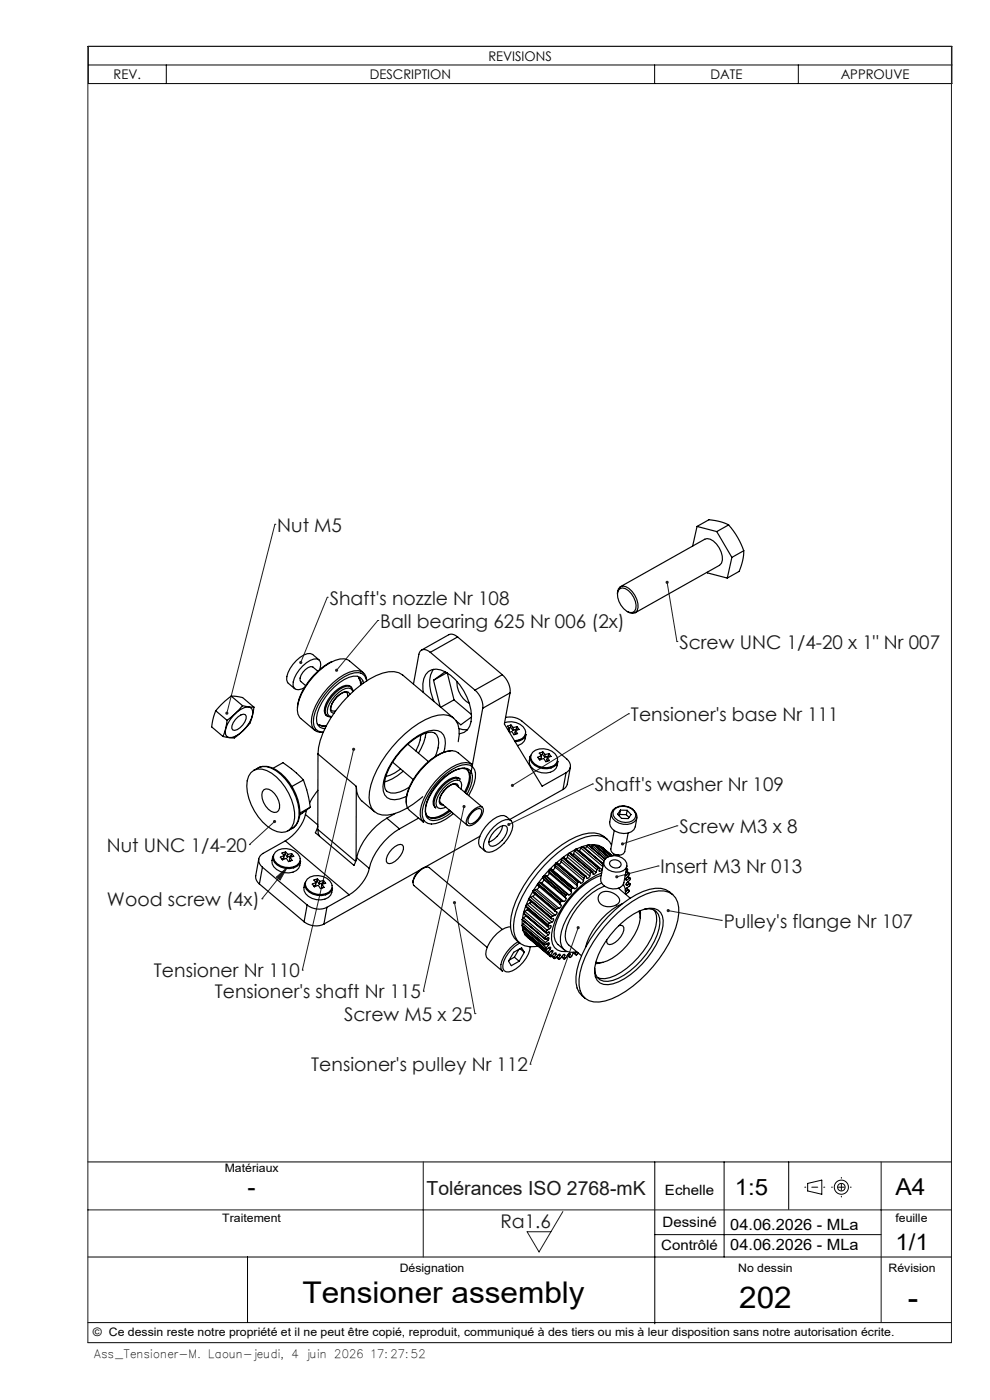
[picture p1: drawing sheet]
<svg xmlns="http://www.w3.org/2000/svg" width="210mm" height="297mm" viewBox="0 0 210 297" stroke-linecap="round" stroke-linejoin="round" font-family="sans-serif">
<g fill="none" stroke="#191924" stroke-width=".21">
<path d="M58.3 111.2h.1M58.3 111.2l-10.2 40.1M69.4 126.7h.1M69.4 126.7l-5.6 13.8M80.1 131.6h.1M80.1 131.6l-8.7 10.6M141.5 123.5l2.1 12.6M143.6 136.1h.1M75 159l-10.9 46.8M133.3 151.4h.1M133.3 151.4l-24.6 15.2M52.9 179.2h.1"/>
<path d="M58.2 174.3l-5.3 4.9M98.4 171.1l-8.6 39.2M125.7 166.3h.1M125.7 166.3l-17.8 8.6M143.6 175.2h.1M143.6 175.2l-11.5 3.8M55.6 190.7h.1M58.6 186.1l2.3-2.1-1.5 2.7zM60.9 184l-5.3 6.7M96.4 191.5l4.3 23.5M122.6 196.8l-10.1 29M139.6 183.7h.1"/>
<path d="M139.6 183.7l-8.8 2.3M141.7 193.2l11.3 2M153 195.2h.1M64.1 205.8h.1M89.8 210.3h.1M100.7 215h.1M112.5 225.8h.1M18.6 256.7h183.2M89.8 246.5v20.2M119.4 257l-5.1 8.6-2.5-4.3h5.1M186.9 246.5v34.1M18.6 284.8v-275h183.2v275"/>
</g>
<g fill="none" stroke="#000" stroke-width=".21">
<path d="M18.7 9.8h183.2v7.9h-183.2zM18.7 13.8h183.2M35.3 13.8v3.9M138.9 13.8v3.9M169.3 13.8v3.9M18.6 246.5h183.2M138.9 246.5v34.3M153.6 246.5v20.2M167.3 246.5v10.1M171.3 251.1l3-.7v3l-3-.7zM18.6 266.7h183.2M52.5 266.6v14"/>
<path d="M138.9 261.9h48M18.6 284.8h183.2M18.6 280.6h183.2"/>
<circle cx="178.5" cy="251.9" r=".8"/>
<circle cx="178.5" cy="251.9" r="1.5"/>
</g>
<path d="M170.7 251.9h4.2M176.4 251.9h4.1M178.5 253.9v-4.1" fill="none" stroke="#000" stroke-width=".21" stroke-dasharray="30.5 1.3 1.3 1.3" stroke-dashoffset="30.3"/>
<path d="M141.5 193l-.1 .1 .3 .1-.3-.1a.33 .33 0 0 0 .4 .4 .33 .33 0 0 0 .2-.5 .33 .33 0 0 0-.5 0zM122.4 196.5a.33 .33 0 0 0 0 .6 .33 .33 0 0 0 .5-.1 .33 .33 0 0 0-.1-.5l-.2 .3 .2-.3zM107.7 174.7l-.1 .4 .3-.2-.3 .2a.33 .33 0 0 0 .5 .1 .33 .33 0 0 0 .1-.5 .33 .33 0 0 0-.5 0zM63.6 140.3l-.1 .3 .2 .2 .1-.3-.1 .3a.33 .33 0 0 0 .4-.3 .33 .33 0 0 0-.5-.2zM108.4 166.4v.4l.3-.2-.3 .2a.33 .33 0 0 0 .5 .1 .33 .33 0 0 0 0-.5 .33 .33 0 0 0-.5 0zM74.8 158.7a.33 .33 0 0 0 0 .5 .33 .33 0 0 0 .5-.1 .33 .33 0 0 0-.2-.5l-.1 .4 .1-.4zM71.2 141.9l-.1 .2 .1 .3 .2-.2-.2 .2a.33 .33 0 0 0 .4 0 .33 .33 0 0 0 0-.4 .33 .33 0 0 0-.4-.1zM141.3 123.3a.33 .33 0 0 0 0 .5 .33 .33 0 0 0 .5-.2 .33 .33 0 0 0-.3-.4v.3v-.3zM58 174a.33 .33 0 0 0 0 .5 .33 .33 0 0 0 .5 0 .33 .33 0 0 0 0-.4l-.3 .2 .3-.2zM47.9 151.1l-.1 .2 .2 .3 .1-.3-.1 .3a.33 .33 0 0 0 .4-.4 .33 .33 0 0 0-.5-.1zM96.2 191.2a.33 .33 0 0 0 0 .6 .33 .33 0 0 0 .5-.3 .33 .33 0 0 0-.4-.3l.1 .3-.1-.3zM98.2 170.9a.33 .33 0 0 0 0 .5 .33 .33 0 0 0 .5-.2 .33 .33 0 0 0-.2-.4l-.1 .3 .1-.3zM131.8 178.8l-.1 .3 .3-.1-.3 .1a.33 .33 0 0 0 .5 .2 .33 .33 0 0 0 .1-.5 .33 .33 0 0 0-.5 0zM130.6 185.8l-.1 .3 .3-.1-.3 .1a.33 .33 0 0 0 .5 .2 .33 .33 0 0 0 .1-.5 .33 .33 0 0 0-.5 0zM58.6 186.1l2.3-2.1-1.5 2.7z" fill="#191924"/>
<g fill="none" stroke="#000" stroke-width=".25">
<path d="M147.9 111.7l-1 4.1M147.9 111.7l4.1 1.1M152 112.8l3.2 5.5M154.6 111.4a16.6 16.6 0 0 1 3.2 5.4M154.6 111.4a11 11 0 0 0-4.2-1.1l-2.5 1.4M154.6 111.4l-2.6 1.4M155.2 118.3l-.9 4.3M157.8 116.8a11.1 11.1 0 0 1-1 4.4l-2.5 1.4M157.8 116.8l-2.6 1.5M67.7 140l-1.4-1.2a1.58 1.58 0 0 0-1.8 .2 7 7 0 0 0-3.7 5.2l.4 .8 1.3 1.1M91.3 138.4a1.39 1.39 0 0 0-2.3 0l-1.3 6.7M91.3 138.4l9.5 8"/>
<path d="M97.1 135.1a1.8 1.8 0 0 0-1.9-.5l-5.8 3.3M97.1 135.1l-5.8 3.3M97.1 135.1l9.4 8M131 126a1.39 1.39 0 0 1 .7-1.6 1.39 1.39 0 0 1 1.7 .5 4.5 4.5 0 0 1 1.8 4.6 1.35 1.35 0 0 1-2.1 .2M131.5 124.9a2.05 2.05 0 0 1 2.4 1 3.6 3.6 0 0 1 .7 3.8 1.6 1.6 0 0 1-2.3-.6 4.1 4.1 0 0 1-1.2-3.8zM131.6 124.5l17.9-10.1a2.19 2.19 0 0 1 2.5 1 4.4 4.4 0 0 1 1 4.1l-.4 .4-17.9 10.1M150 121.4l.1 .1 4.2 1.1M45.8 150.8l-.6 1.8-.3 1.6 2.4 2M45.8 150.8l2.4 2M48.2 152.8l-.3 1.6-.6 1.8M49 147.7l-1.3 1.1-1.9 2M49 147.7l2.5 .3 2.4 2"/>
<path d="M49 147.7l2.4 2M49.5 151.8a5.1 5.1 0 0 1 3-1.8l.6 .1a1.75 1.75 0 0 1 .2 2.4 7.1 7.1 0 0 1-4.1 3.9l-.6 .1-.5-.2a2.35 2.35 0 0 1 .2-2.7zM50.5 152.1l1.1-.6 .4 .1a1.81 1.81 0 0 1-.5 2.2 2.01 2.01 0 0 1-2.1 1.1 1.81 1.81 0 0 1 .5-2.3zM51.4 149.7l2.5 .3M51.4 149.7l-1.5 1.6-1.7 1.5M53.9 150l-.2 .8a6.4 6.4 0 0 1-2.7 4.7l-1.3 1.1-2.4-.4M67.4 142.4l-1-.9a1.3 1.3 0 0 0-1.6 .5 2.36 2.36 0 0 0-1 2.6l1 .8M67.5 160l8.1 6.8M67.5 160l-.1 16M67.6 153.7l.6 .2h1M67.7 153.8l.7 .3h.7M67.8 142a1.98 1.98 0 0 0-.1-2 2.37 2.37 0 0 0-2.7 .6 6.5 6.5 0 0 0-2.8 4.8l.1 .5a1.65 1.65 0 0 0 2.2 0"/>
<path d="M70.4 140.3a14.4 14.4 0 0 0-7.2 9l-.1 .8M73.7 147.8l-.2-.9a2.38 2.38 0 0 0-2.3 1.3 2.34 2.34 0 0 0-.9 2.5l.2 .1h.7M74.2 147.3l-.3-.5a2.35 2.35 0 0 0-2.4 1 4.2 4.2 0 0 0-1.4 2.8l.1 .4 .6 .3M74.5 145.8a1.44 1.44 0 0 0-1.9-.2 7.1 7.1 0 0 0-3.8 5.2l.1 .6 .4 .5M74.8 146.7l-.3-.6a2.47 2.47 0 0 0-2.7 .8 5.3 5.3 0 0 0-2.3 4.6l.3 .4 .6 .1M74.9 146.7a1.04 1.04 0 0 0-1.3-1.1 6.8 6.8 0 0 0-4.6 5.4 1.04 1.04 0 0 0 1.3 1.1M76 143.8a2.09 2.09 0 0 1 .5 1.5M76.1 143.9l.5 .8 .1 .5M77.1 142.7l-3-2.5a2.89 2.89 0 0 0-3-.1 14.8 14.8 0 0 0-7.9 9.5 2.81 2.81 0 0 0 .6 2.8l3 2.5M77.1 144.9a1.71 1.71 0 0 0-2.2-1.5 11.8 11.8 0 0 0-7.6 7.8 2.65 2.65 0 0 0 .6 3.1l1 .3M77.8 144.4a1.96 1.96 0 0 0-2.6-1.7 13.4 13.4 0 0 0-8.3 8.3 3.9 3.9 0 0 0 0 3.7l.6 .4 1.1 .2M77.8 144.4a2.07 2.07 0 0 0-2.7-2.1 12.7 12.7 0 0 0-7.4 6.1 8.1 8.1 0 0 0-1.5 5.6 2 2 0 0 0 2.4 1.4"/>
<path d="M86.5 157.9l4.4 3.7M89.2 155.9a6.6 6.6 0 0 1-1 3.4M89.8 146.9a5 5 0 0 1 1.1-4.4 3.3 3.3 0 0 1 3.6 .1 11.7 11.7 0 0 1 5.4 10.5 2.74 2.74 0 0 1-2.5 2.5M90.3 155.5a9.9 9.9 0 0 1-1.5 4.3M92 144.3l1.4 5.6M92 142a5.1 5.1 0 0 0-.6 4.8l.7 2M92.3 155.6a2.94 2.94 0 0 1 .6 3.1l-.6 1.8M92.3 155.6a2.33 2.33 0 0 0-2.2 0 15.4 15.4 0 0 0-8.5 10.4 1.8 1.8 0 0 0 .4 1.8M94.1 159.6a4.8 4.8 0 0 0 0-3.7 2.57 2.57 0 0 0-3.1-.8 16.2 16.2 0 0 0-9.2 9.3 5.1 5.1 0 0 0-.2 4.2 2.57 2.57 0 0 0 3.1 .9l1.5-.6M94.4 142.5l-2.4 1.8M94.8 142.7l-2.8 1.6M94.9 142.8l1.4 5.7"/>
<path d="M95.5 159.3a9.8 9.8 0 0 0-6.3 3.9 10.3 10.3 0 0 0-3 7.1M96.2 152.4l-10.8-9.2a3.6 3.6 0 0 0-3-.7 16.4 16.4 0 0 0-8.5 5.1 23 23 0 0 0-6.3 11l-.1 1.4M96.3 148.5l3.7 3.1M96.3 148.5l-2.8 1.5M96.9 144.6a5.1 5.1 0 0 0 2.6 4.6M97.2 157.3a5 5 0 0 0-1.2-5.1 4.9 4.9 0 0 0-4.4-.1 23.8 23.8 0 0 0-11.7 11.2 11.8 11.8 0 0 0-1.5 7.1 3.2 3.2 0 0 0 3.8 2.5 14.8 14.8 0 0 0 7.5-3.9M97.4 154.6l.8 .2h1M100 152.1l-2.3 1.7-.9-.9M100.8 146.4a4.7 4.7 0 0 1 1.6 3.9M102.4 150.3l-2.5 13.8M106.5 143.1a4.7 4.7 0 0 1 1.7 3.9M106.5 143.1l-5.7 3.3"/>
<path d="M107 153.3a3.6 3.6 0 0 1 4.4 1.5 1.59 1.59 0 0 1-1.3 2.2l-1 .1M107.2 152.2l1.5-.1a4 4 0 0 1 2 .9l9.5 8a1.67 1.67 0 0 1-.1 2.9M108.1 154.6l-.4 .2M108.1 154.6l-.2 .6M108.2 147l-1.2 6.6 8 13.2 5.1-2.9M108.2 147l-5.8 3.3M108.3 154.3l-.4 .1M108.3 154.3l.5 .6M108.4 153.8l.5 .6M108.4 153.8l-.8 .3 .5 .5M108.4 153.8l-.1 .5M108.9 154.4l-.1 .5"/>
<path d="M109.3 157.4a2.28 2.28 0 0 0 2.3-1.6 2.21 2.21 0 0 1-1.8 2.4M109.3 154.9l.2 .3a.28 .28 0 0 1 .2 .3 .28 .28 0 0 1-.3 .2 .47 .47 0 0 1-.7-.4l-.1-.1-.5 .2M109.3 154.9l-.1 .6 .2 .2M109.6 154.6l-.8 .3M109.6 154.6l.1 .2M109.7 154.2l.4 .6-.8 .1M109.7 154.2l-.8 .2M109.7 154.2l-.1 .4M113 159.6a3.4 3.4 0 0 1 5.3 1.4 1.69 1.69 0 0 1-1.4 1.7 3.4 3.4 0 0 1-4.3-1.9v-.6zM115.2 159.5l.4 .6M115.2 159.5l-.8 .3 .5 .5M115.2 159.5l-.1 .5"/>
<path d="M116.4 159.9l.5 .6-.8 .2M116.4 159.9l-.8 .2M116.4 159.9v.5M53.2 163.9a2.81 2.81 0 0 1 3.4-.4 11.4 11.4 0 0 1 5.9 10 2.77 2.77 0 0 1-3.7 2.9 11.2 11.2 0 0 1-6.5-9.6l.1-1.2 .3-.9zM53.8 163.4l1-.5a3.4 3.4 0 0 1 3.8 .6 11.8 11.8 0 0 1 4.8 9.5 3.4 3.4 0 0 1-2.4 3.3M55 162.8a3.8 3.8 0 0 1 3.6 .5 11.3 11.3 0 0 1 4.9 10 3.1 3.1 0 0 1-1.7 2.5M56 167.5a1.78 1.78 0 0 1 2.2 .8 3.6 3.6 0 0 1 .9 3.7 1.4 1.4 0 0 1-2.2-.3 4.1 4.1 0 0 1-1.2-3.7zM57.9 163l2.1-1.2a22.4 22.4 0 0 1 4.4 3.7M60.5 178.4l-4.7 2.6a1.67 1.67 0 0 0-.1 3M60.5 178.4l13.6 11.4M64.4 165.5a24.5 24.5 0 0 1 1.4 5.7M64.4 165.5l-2.5 1.3"/>
<path d="M64.8 172.8a9.4 9.4 0 0 1-4.3 5.6M64.8 172.8l2.6 2.2M65 171.8l-.2 1M65.8 171.2l-2.2 1.7M65.8 171.2l-2.2 1.3M67.4 176l.1 .9 .3 .5M67.4 176l8 6.7M67.4 175.3l-.5 1.4 8.2 6.9 .6-1.6M67.4 167.7l-1.7 2.7M75.6 166.8a3.8 3.8 0 0 0 1.2 3.1l2.7 2.3M75.6 166.8l-.1 15.7M82.1 173.6a14.1 14.1 0 0 0-6.4 8.4"/>
<path d="M82.1 173.6l2.6 2.2M83.3 161.7l4.3 3.7M83.9 172.6l-1.8 1M84.7 175.8a14.1 14.1 0 0 0-6.4 8.4M85 163.1a7.4 7.4 0 0 1-3.2 1.6M85.5 163.6a10.6 10.6 0 0 1-3.9 2.3M86.8 167a5.9 5.9 0 0 1-3.9 1.2l-.9-.4M88.8 173.6l-4.1 2.2M90.4 162.1a9.4 9.4 0 0 1 5.4-2.8l.8 .1 .6 .3 3 2.5a3.2 3.2 0 0 0-3.4 .1 14.8 14.8 0 0 0-7.6 9.6 2.57 2.57 0 0 0 .6 2.5l-2.9-2.5a2.57 2.57 0 0 1-.7-2.5 13.7 13.7 0 0 1 4.2-7.3zM93.4 170.2h.1M93.4 170.2l5.7 4.9M93.7 166.6a4.8 4.8 0 0 1 3-1.7l.9 .4a1.8 1.8 0 0 0-2.1 .2 7.3 7.3 0 0 0-3.4 4.7v.7l.3 .5a1.28 1.28 0 0 1-.5-1.4 6.5 6.5 0 0 1 1.8-3.4z"/>
<path d="M95.3 171.9a6.3 6.3 0 0 1-4 1.6l-.6-.3M96.2 166.3l.4 .1 5.7 4.8M96.3 166.3a4.3 4.3 0 0 0-3 3.7l.1 .2M97.3 167l-.3-.7a2.21 2.21 0 0 0-2.4 .9 4.4 4.4 0 0 0-1.4 2.8l.1 .5 .3 .3h.4M97.8 167.4a1.61 1.61 0 0 0-.3-1.8 2.7 2.7 0 0 0-2.7 .9 6.4 6.4 0 0 0-2.3 4l.1 .5a1.36 1.36 0 0 0 2 .2M98.7 168.2a6.5 6.5 0 0 0 1-4.1 1.77 1.77 0 0 0-2.4-1 11.6 11.6 0 0 0-7 8.2 1.81 1.81 0 0 0 2 2.3 7.3 7.3 0 0 0 3.2-1.6M99.1 168.5a5.8 5.8 0 0 0 1-4.5 1.85 1.85 0 0 0-2.5-1 12.2 12.2 0 0 0-7.3 8.3 2 2 0 0 0 1.4 2.8 5.5 5.5 0 0 0 4.1-1.8M99.1 163.3a2.44 2.44 0 0 1 .4 2.4l-1 2.3M99.4 168.8a7.1 7.1 0 0 0 1.3-5.5 2.1 2.1 0 0 0-2.7-1 13.7 13.7 0 0 0-8.4 9.7 2.16 2.16 0 0 0 .5 2.3 2.16 2.16 0 0 0 2.4 .4 9.7 9.7 0 0 0 3.7-2.1M100 172.5a1.76 1.76 0 0 1 2-.9 1.88 1.88 0 0 1-.6 2.2 1.76 1.76 0 0 1-2 .9 1.88 1.88 0 0 1 .6-2.2zM100.1 172.1a2.06 2.06 0 0 1 2.2-.9 1.87 1.87 0 0 1-.4 2.3 3.6 3.6 0 0 1-2.4 1.7l-.4-.1a1.87 1.87 0 0 1 .4-2.3zM101.8 177.4l-11.7 6.6"/>
<path d="M104.8 175.4a4.3 4.3 0 0 1 3.1-1.5l.5 .2a2.5 2.5 0 0 1-.2 2.9 7 7 0 0 1-4.5 3.8l-.6-.1a1.87 1.87 0 0 1-.2-2.5l.4-1zM104.8 176.4a2.58 2.58 0 0 1 2.5-1.2 1.73 1.73 0 0 1-.2 2.3 4.3 4.3 0 0 1-2.6 2h-.5a1.73 1.73 0 0 1 .3-2.4zM106.6 175.2a4.7 4.7 0 0 1-2.9 3.4M108.4 174.1l-1-.9a2.48 2.48 0 0 0-2.8 .6 7 7 0 0 0-3.1 5.1l.2 .6 1.2 1.1M112.4 160.4a2.59 2.59 0 0 0 2.7 2.6 2.75 2.75 0 0 0 3.2-1.5 2.55 2.55 0 0 1-3.4 2.4 2.59 2.59 0 0 1-2.5-3.5zM114.9 160.3l-.5 .2a.25 .25 0 0 0-.3 .2 .25 .25 0 0 0 .2 .3 .47 .47 0 0 0 .8 0h.3a.6 .6 0 0 0 .4 .6 .6 .6 0 0 0 .7-.3l-.4-.6M114.9 160.3l-.1 .6-.5 .1M115.1 160l-.4 .1M115.1 160l.4 .6M115.6 160.1l-.1 .5M116.1 160.7l-.1 .5 .2 .3M116.4 160.4l-.9 .2"/>
<path d="M116.4 160.4l.1 .2M119.4 167.5l-11.3 6.4M120.1 163.9l-.7 3.6M121 162.8l-.7 3.5a1.72 1.72 0 0 1-.9 1.2M123.2 179.9l-.3 .6M123.2 179.9l4.7 3.9M123.5 179.6l-1.3 .6M123.5 179.6l-.3 .3M123.5 179.6l4.5 3.7M123.5 179.6h.1M124.5 179.5l-.3 .5M124.5 179.5l3.6 3.1"/>
<path d="M124.8 179.3l-1.3 .3M124.8 179.3l-.3 .2M124.8 179.3h.1M124.8 179.3l3.5 2.9-3.5-2.9M125.6 179.4l-.2 .3M125.6 179.4l3 2.6M125.9 179.2l-1.1 .1M125.9 179.2l-.3 .2M125.9 179.2l3.1 2.6M126 179.2h.1M126 179.2l.9 .2M126 179.2l3 2.6"/>
<path d="M126.6 179.5l-.1 .1M126.6 179.5l2.6 2.2M126.9 179.4l-.3 .1M126.9 179.4l2.7 2.2M126.9 179.4h.1M126.9 179.4l.9 .4M127.8 179.8h-.3M127.8 179.8l2 1.7M127.8 179.8h.1M127.8 179.8l.2 .2M128.8 178.1a4.6 4.6 0 0 0-5.2-1.1 24.8 24.8 0 0 0-12.5 10.9 15.1 15.1 0 0 0-2.8 9.1 4.1 4.1 0 0 0 1.9 3M129.7 172.5l-.4 1.9a2.59 2.59 0 0 0 3 2.4 2.23 2.23 0 0 0 2.5-1.4l.3-1.9"/>
<path d="M129.7 179.3a3.6 3.6 0 0 0-4.1-2 17.2 17.2 0 0 0-8.7 4.9 25.8 25.8 0 0 0-7.8 12.7 5.3 5.3 0 0 0 1.3 5.3 4.7 4.7 0 0 0 3.7 .5M130.2 171.8a2.92 2.92 0 0 1 4.6 .7 1.46 1.46 0 0 1-1.3 1.9 2.64 2.64 0 0 1-3.5-2zM130.3 176.2l-.7 3.9a1.35 1.35 0 0 0 1.6 1.3M131.1 171.2a1.62 1.62 0 0 0-1.4 1.3 1.62 1.62 0 0 0 .9 1.7 3.2 3.2 0 0 0 4.4-.4 1.71 1.71 0 0 0-.7-2M131.2 171.1h.1a3.5 3.5 0 0 1 2.9 .6M131.4 172.8l-.1 .2M131.4 172.8h1.5M131.6 171.9l-.6 .8 .8 .9 1.5 .1 .6-.9-.9-.9M131.6 171.9h1.4M131.6 171.9l-.2 .9M132.9 172.8l.5 .6M133 171.9l-.1 .9"/>
<path d="M133.2 176.7l-.7 3.9a1.18 1.18 0 0 1-1.3 .8M54.9 182.2l-.7 3.6a1.83 1.83 0 0 0 .8 1.7M55 187.5l9.5 8M55.7 184l9.4 8M55.7 184l-.7 3.5M57.9 181.6a2.59 2.59 0 0 0 2.6 2.6 2.75 2.75 0 0 0 3.3-1.5 2.55 2.55 0 0 1-3.5 2.4 2.59 2.59 0 0 1-2.4-3.5zM58.4 180.8a3.4 3.4 0 0 1 5.3 1.4 1.69 1.69 0 0 1-1.4 1.7 3.4 3.4 0 0 1-4.3-1.9l.1-.7zM60.3 181.5l-.5 .2a.25 .25 0 0 0-.3 .2 .25 .25 0 0 0 .2 .3 .48 .48 0 0 0 .8 0h.3a.6 .6 0 0 0 .4 .5 .6 .6 0 0 0 .7-.2l-.4-.7M60.3 181.5l-.1 .6-.5 .1M60.5 181.2l-.4 .1M60.5 181.2l.5 .6M60.6 180.7l.5 .6"/>
<path d="M60.6 180.7l-.8 .3 .5 .5M60.6 180.7l-.1 .5M61.1 181.3l-.1 .5M61.5 181.8l-.1 .6 .2 .2M61.8 181.6l-.8 .2M61.8 181.6l.1 .1M61.9 181.1l.4 .6-.8 .1M61.9 181.1l-.8 .2M61.9 181.1l-.1 .5M64.5 195.5a4 4 0 0 0 4.2 .5M64.6 187.4a2.59 2.59 0 0 0 2.7 2.5 2.75 2.75 0 0 0 3.2-1.5 2.55 2.55 0 0 1-3.4 2.5 2.59 2.59 0 0 1-2.5-3.5zM65.1 192a4 4 0 0 0 4.3 .5"/>
<path d="M65.1 192l-.6 3.5M65.2 186.5a3.4 3.4 0 0 1 5.2 1.4 1.69 1.69 0 0 1-1.4 1.7 3.4 3.4 0 0 1-4.2-1.9v-.6zM67.1 187.2l-.6 .2a.25 .25 0 0 0-.2 .3 .25 .25 0 0 0 .2 .2 .47 .47 0 0 0 .8 0h.3a.6 .6 0 0 0 .4 .6 .6 .6 0 0 0 .7-.3l-.4-.6M67.1 187.2l-.1 .6-.5 .1M67.3 186.9l-.4 .1M67.3 186.9l.4 .6M67.3 186.4l.5 .6M67.3 186.4l-.7 .3 .5 .5M67.3 186.4v.5M67.8 187l-.1 .5M68.3 187.6l-.1 .5 .2 .3M68.5 187.3l-.8 .2"/>
<path d="M68.5 187.3l.2 .2M68.6 186.8l.5 .6-.8 .2M68.6 186.8l-.8 .2M68.6 186.8l-.1 .5M69.4 192.5l-.7 3.5M74.1 189.8l-4.7 2.7M75.7 182l2.6 2.2M78.3 184.2a9.4 9.4 0 0 1-4.2 5.6M83.1 180.1a2.05 2.05 0 0 1 2.3-.8 1.89 1.89 0 0 1-.5 2.2 3.6 3.6 0 0 1-2.3 1.7l-.4-.1a1.89 1.89 0 0 1 .4-2.3zM89 184.6l-20.3 11.4M90 184a3.7 3.7 0 0 0-2.4 3.2M90.4 184h-.4"/>
<path d="M106.6 197.2l-15.5-13.1a1.62 1.62 0 0 0-2 .5 3.5 3.5 0 0 0-1.4 3.1l15.6 13.3M108.3 196.6a6 6 0 0 0-4.3 3.2 3.8 3.8 0 0 0-.8 3.2l3.4 3a2.71 2.71 0 0 1 .3-3.1 8.5 8.5 0 0 1 3-3.1M110.8 196.3h.1M110.8 196.3l4.7 4M110.8 196.3l.2 1.1M110.8 196.3l4.7 4.1M110.8 195.1v1.2M110.8 195.1l4.8 4.1M110.8 195.1h.1M110.8 195.1l4.7 4M111 197.4h.1M111 196l-.2 .3"/>
<path d="M111 197.4l4.7 4.1M111 196l4.7 4M111 197.4l.4 .9M111 194.7l-.2 .4M111 194.7l4.8 4M111.1 193.7l-.3 1.4M111.1 193.7l5.2 4.6M111.1 193.7h.1M111.1 193.7l4.7 4M111.1 197l-.1 .4M111.1 197l4.8 4M111.3 196.8l-.2 .2"/>
<path d="M111.3 193.3l-.2 .4M111.3 193.3l4.8 4M111.3 195.6l-.3 .4M111.4 198.3h.1M111.4 198.3l4.7 4M111.4 198.3l.6 .6M111.5 197.9l-.1 .4M111.5 197.9l4.7 4M111.5 192.2l-.4 1.5M111.5 192.2v.2l4.8 4M111.5 192.2l4.8 4M111.5 197.9h.1"/>
<path d="M111.5 192.2h.1M111.6 194.3l-.6 .4M111.6 194.3h.1M111.8 191.9l-.3 .3M111.8 191.9l4.8 4M111.8 193l4.8 4M111.8 193l-.5 .3M112 198.8v.1M112 198.9l4.7 4M112 192.8l-.2 .2M112.2 190.7l-.7 1.5M112.2 190.7v.2l4.7 4"/>
<path d="M112.2 190.6h.1M112.2 190.6l4.7 4.1M112.3 191.6l4.8 4M112.3 191.6l-.5 .3M112.5 190.3l-.3 .3M112.5 190.3l4.8 4M112.7 191.3l-.4 .3M113 190.2l4.7 4M113 190.2l-.5 .1M113.1 189.1l-.9 1.5M113.1 189.1l-.1 .2 4.8 4M113.1 189.1h.1"/>
<path d="M113.1 189.1l4.7 4M113.4 188.8l-.3 .3M113.4 188.8l4.7 4M113.4 189.7l-.4 .5M113.8 188.7l4.8 4M113.8 188.7l-.4 .1M114.1 187.5l-1 1.6M114.1 187.5l-.1 .3 4.8 4M114.1 187.5h.1M114.1 187.5l4.7 4M114.3 188l-.1 .4-.4 .3M114.4 187.2l-.3 .3"/>
<path d="M114.4 187.2l4.8 4M114.4 187.2h.4M114.8 187.2l4.8 4M115.2 186.3l4.7 4M115.2 186.3l.1 .3M115.3 185.9l-1.2 1.6M115.3 185.9l-.1 .4M115.3 185.9l4.7 4M115.3 185.9h.1M115.3 186.6l-.1 .4-.4 .2M115.3 186.6l4.8 4M115.5 199.1l.1 .1 .8-.3v.3l-.2 .3"/>
<path d="M115.5 199.1h.1M115.6 185.7l-.3 .2M115.6 185.7l4.7 4M115.6 185.7l.3 .1M115.7 200l-.2 .3M115.8 198.7l-.3 .4M115.8 197.7l.1 .2 .7-.2-.3 .6M115.8 197.7h.1M115.8 199.2l.4 .3M115.9 185.8l4.8 4M116.1 197.3l-.3 .4M116.2 199.5l-.5 .5"/>
<path d="M116.3 196.2v.2h.5a.37 .37 0 0 1 .1 .4 .37 .37 0 0 1-.3 .2M116.3 196.2h.1M116.3 198.3l-.5 .4M116.4 184.8l4.7 4M116.4 184.8l.1 .4M116.5 185.2l-.2 .4-.4 .2M116.5 185.2l4.7 4M116.6 184.5l-1.3 1.4M116.6 184.5l-.2 .3M116.6 184.5l4.7 4M116.6 195.9l-.3 .3M116.6 184.5h.1"/>
<path d="M116.6 197l-.5 .3M116.9 184.3l-.3 .2M116.9 184.3l4.7 4M116.9 184.3l.3 .2M116.9 194.7v.2h.5a.45 .45 0 0 1-.3 .7M116.9 194.7h.1M117.1 195.6l-.5 .3M117.2 184.5l4.7 4M117.3 194.3l-.4 .4M117.7 183.5l4.8 4M117.7 183.5v.4M117.7 194.2l-.4 .1"/>
<path d="M117.7 183.9l-.2 .5-.3 .1M117.7 183.9l4.8 4M117.8 193.4l.3 .1a.53 .53 0 0 1-.4 .7M117.8 193.1v.3M117.9 183.1l-1.3 1.4M117.9 183.1l-.2 .4M117.9 183.1l4.8 4M117.9 183.1h.1M117.9 183.1l.3-.1 4.8 4M118.1 192.8l-.3 .3M118.6 192.7l-.5 .1M118.8 191.8l.3 .4-.5 .5"/>
<path d="M118.8 191.5v.3M118.8 191.5h.1M119 182.8l-.4 .6M119 182.8l4.8 4M119.1 182.3l4.7 4M119.1 182.3l-.1 .5M119.2 191.2l-.4 .3M119.2 191.2h.4M119.3 182l-1.4 1.1M119.3 182l-.2 .3M119.3 182l4.8 4M119.4 182h-.1"/>
<path d="M119.4 182l.2-.1 4.7 4M119.4 182l4.7 4M119.9 190.3l.2 .3M120 189.9l-.1 .4M120 189.9h.1M120.1 190.6l-.1 .4-.4 .2M120.3 189.7l-.3 .2M120.3 189.7l.4 .1M120.4 181.8l-.4 .5M120.4 181.8l4.7 4.1M120.5 181.3l4.7 4M120.5 181.3l-.1 .5"/>
<path d="M120.8 181l-1.4 1M120.8 181l-.3 .3M120.8 181l4.7 4M120.8 181h.1M120.8 181l.2-.1 4.7 4M121.1 188.8l.1 .4M121.2 189.2l-.1 .4-.4 .2M121.3 188.5l-.2 .3M121.3 188.5h.1M121.6 188.3l-.3 .2M121.6 188.3l.3 .2M121.7 181.1l-.2 .2"/>
<path d="M121.7 181.1l4.7 4M121.9 180.5l4.7 4M121.9 180.5l-.2 .6M122.2 180.2l-1.4 .8M122.2 180.2l-.3 .3M122.2 180.2l4.7 4M122.2 180.2h.1M122.2 180.2h.2l4.7 4M122.5 187.5v.4M122.5 187.9l-.2 .5-.4 .1M122.7 187.2l-.2 .3M122.7 187.1h.1"/>
<path d="M122.9 180.5v.1M122.9 180.5l4.8 4M123 187.1h-.3M123.8 186.8a.56 .56 0 0 1-.6 .5l-.2-.2M123.8 186.3v.5M124.1 186l-.3 .3M124.1 186h.1M124.4 185.9l-.3 .1M125.1 185.9a.48 .48 0 0 1-.6 .4l-.1-.4M125.2 185.3l-.1 .6M125.5 185l-.3 .3M125.5 185h.1"/>
<path d="M125.5 185l.2-.1 .1 .5a.39 .39 0 0 0 .6-.3M126.6 184.5l-.2 .6M126.9 184.2h.2v.5a.33 .33 0 0 0 .4 .1 .33 .33 0 0 0 .2-.3M126.9 184.2l-.3 .3M127.3 189.5a2.93 2.93 0 0 1 4.1 1.4 1.94 1.94 0 0 1-2.2 1.5 1.81 1.81 0 0 1-1.9-.7 1.81 1.81 0 0 1-.1-2.1zM127.5 185.7a16.8 16.8 0 0 0-9.9 11.9 3.6 3.6 0 0 0 2.1 3.9M127.6 187.3a17.9 17.9 0 0 0-8.5 10.3 4 4 0 0 0 .5 3.8 2.94 2.94 0 0 0 2.8 .5M127.6 185.2a19.1 19.1 0 0 0-10.4 11.8 4.6 4.6 0 0 0 .4 4 2.9 2.9 0 0 0 2.7 .9M127.8 184.2l-.1 .3M128.1 182.8l-.7 3.6a2.28 2.28 0 0 0 2.6 2.2 2.06 2.06 0 0 0 2.3-1.3l.7-3.6M128.3 188a14.6 14.6 0 0 0-8.3 9.6 2.81 2.81 0 0 0 .6 2.8l2.8 2.4M128.3 182.3a2.99 2.99 0 0 1 4.6 .8 1.52 1.52 0 0 1-1.4 1.9 3.1 3.1 0 0 1-3.4-1.6v-.6z"/>
<path d="M129.4 182.8a1.42 1.42 0 0 1 2.4 .6 1.33 1.33 0 0 1-1.4 .7 1.33 1.33 0 0 1-1.1-1zM129.6 195a20.4 20.4 0 0 1 8.8-5.8 4.3 4.3 0 0 1 4.9 1.3 6.4 6.4 0 0 1 .5 4.7 26.9 26.9 0 0 1-14 16.7 5.8 5.8 0 0 1-5.7-.1 4.6 4.6 0 0 1-1.3-4 23.3 23.3 0 0 1 6.8-12.8zM130.1 181.1v.4M130.4 181.3l.8 .1M130.6 197a12.5 12.5 0 0 1 7.2-4.3 2.49 2.49 0 0 1 2.9 2.6 13.3 13.3 0 0 1-3.4 7.9 15.8 15.8 0 0 1-7.3 5.5 2.8 2.8 0 0 1-3.7-1.5 9.9 9.9 0 0 1 2.2-7.5zM131.2 188.4l2.5 2.1M131.3 196.4h.8a1.89 1.89 0 0 1-.4 2.3 3.6 3.6 0 0 1-2.4 1.7l-.4-.1-.2-.4v-.5M131.3 181.4h-.1M132.1 191.7a14.9 14.9 0 0 0-7.9 9.3M132.2 187.6a3.4 3.4 0 0 1 .5 2.1l.8-.7M132.3 187.5v.2M132.6 185.6l.2 .1"/>
<path d="M132.7 189h.1M132.7 186.4l.3 .3M132.8 185.7l-.2 .1M132.8 187.6l.2 .2M132.9 185l.4 .3M132.9 188.5l.4 .4M132.9 184.2l.2 .2M132.9 188.4l.5 .5M133 188.4l-.3 .4 .1 .2M133 184.8l.5 .5M133 184.8l-.3 .4M133.1 186l.4 .3"/>
<path d="M133.1 187.2l.4 .3M133.1 184.4l-.3 .1M133.1 184.4h.1M133.1 184.4l-.1 .4M133.2 187.1l.5 .4M133.2 185.9l.5 .4M133.3 185.3l-.5 .4M133.3 188.9l.2 .1M133.3 188.9l-.5 .1M133.5 189h.1M133.5 186.3l.2 .1M133.5 186.3l-.5 .4"/>
<path d="M133.5 187.5l.2 .1M133.5 187.5l-.5 .3M133.5 185.3h-.2M133.5 185.3l-.7 1.1-.1 .3h.3M133.7 187.6l-.7 .8M133.7 187.6h.1M133.7 186.4h.1M133.7 186.4l-.8 1-.1 .3 .2 .1M135.5 193.3a4.6 4.6 0 0 1-.3 3.8 12.9 12.9 0 0 1-7.4 7.1l-1.4-.1M135.8 193.2v1.6M136.8 192.9a2.52 2.52 0 0 1 3.2 2.9 16.6 16.6 0 0 1-7.6 11 6.6 6.6 0 0 1-4.4 1.4 2.41 2.41 0 0 1-1.9-2.8M138.8 193.1a4 4 0 0 1 .3 3.3 17.2 17.2 0 0 1-9.7 11l-1.1 .2h-.9l-.7-.2"/>
<path d="M142.7 189.8a4.5 4.5 0 0 0-4.9-1.1 24.1 24.1 0 0 0-12.6 10.6 16 16 0 0 0-3 9.2 4.1 4.1 0 0 0 1.9 3.3M109.1 203.1l-1.1 .6M109.1 203.1l1 .8M110.1 201.4l-1 1.7M110.2 200.1a7.4 7.4 0 0 0-3.5 4.7v.6l.2 .5a2.01 2.01 0 0 0 2.5-.4 6.8 6.8 0 0 0 3.1-4.6M110.3 201.3l.9 .7M111.2 202l-.6-.9-1.6 .9-1.1 1.9 .6 1 1.6-1M111.2 202l-1.1 1.9M115.5 200.3h.1M115.5 200.3l.2 .1 .7-.4 .1 .2-.2 .3M115.7 201.4h.1M115.9 201l-.2 .4"/>
<path d="M116 200.2l.3 .3M116.2 201.9l-.1 .4M116.3 200.5l-.4 .5M116.4 201.1l.3 .3M116.4 202.3l.4 .3M116.7 201.4l.1-.3-.1-.2-.8 .6-.2-.1M116.7 201.4l-.5 .5M116.7 202.9h.1M116.8 202.6l-.1 .3M116.9 201.8l.3 .2M117 202.9l.5 .4M117.2 202.7l.4 .4"/>
<path d="M117.2 202v-.4l-1.1 .7M117.2 202l-.4 .6M117.6 203.4h.1M117.6 203.1v.3M117.6 202.2l.3 .3M117.9 202.5l.1-.3h-.2l-1 .7M117.9 202.5l-.3 .6M118 203.1l.5 .4M118.1 202.9l.4 .4M118.5 203.3l.1 .2M118.5 202.5l.3 .2M118.6 203.5h.1"/>
<path d="M118.8 202.7v-.3l-.2 .1-1 .9M118.8 202.7l-.3 .6M119.1 203l.5 .4M119.2 202.9l.4 .4M119.6 202.5l.2 .2M119.6 203.3l.1 .1M119.7 203.4h.1M119.8 202.7v-.2h-.3l-.9 1M119.8 202.7l-.2 .6M120.3 202.7l.5 .4M120.4 202.6l.4 .4M120.7 202.3l.2 .2"/>
<path d="M120.8 203l.2 .1M120.9 202.5v-.2l-.3 .1-.9 1M120.9 202.5l-.1 .5M121 203.1h.1M121.6 202.1l.6 .5M121.7 202.1l.4 .4M121.7 202l-.7 1.1M122.1 202.5l.2 .1M122.1 202h.1M122.2 202l-.1 .5M122.2 202h.1M122.3 202.6h.1"/>
<path d="M122.6 202.2l-.3 .4M127.9 204.2l-1.6 .2"/>
</g>
<g font-size="6.3">
<text x="64.2" y="276.3">Tensioner assembly</text>
<text x="156.8" y="277.5">202</text>
<text x="192.6" y="277.5">-</text>
</g>
<g font-size="4.9">
<text x="52.5" y="253.5">-</text>
<text x="189.9" y="253.5">A4</text>
</g>
<g font-size="4.8">
<text x="155.9" y="253.5">1:5</text>
<text x="189.9" y="265.2">1/1</text>
</g>
<text font-size="4.1" fill="#191924" x="90.5" y="253.5">Tolérances ISO 2768-mK</text>
<g font-size="4" fill="#191924">
<text x="58.8" y="112.8">Nut M5</text>
<text x="70" y="128.3">Shaft's nozzle Nr 108</text>
<text x="80.6" y="133.2">Ball bearing 625 Nr 006 (2x)</text>
<text x="144.1" y="137.7">Screw UNC 1/4-20 x 1&quot; Nr 007</text>
<text x="133.8" y="153">Tensioner's base Nr 111</text>
<text x="126.2" y="167.9">Shaft's washer Nr 109</text>
<text x="144.1" y="176.7">Screw M3 x 8</text>
<text x="22.7" y="180.7">Nut UNC 1/4-20</text>
<text x="140.1" y="185.3">Insert M3 Nr 013</text>
<text x="22.7" y="192.2">Wood screw (4x)</text>
<text x="153.5" y="196.8">Pulley's flange Nr 107</text>
<text x="32.7" y="207.3">Tensioner Nr 110</text>
<text x="45.5" y="211.8">Tensioner's shaft Nr 115</text>
<text x="73" y="216.6">Screw M5 x 25</text>
<text x="66" y="227.3">Tensioner's pulley Nr 112</text>
<text x="106.2" y="260.4">Ra1.6</text>
</g>
<g font-size="3.3">
<text x="154.9" y="260.9">04.06.2026 - MLa</text>
<text x="154.9" y="265.2">04.06.2026 - MLa</text>
</g>
<g font-size="3">
<text x="141.1" y="253.5">Echelle</text>
<text x="140.5" y="260.4">Dessiné</text>
<text x="140.3" y="265.2">Contrôlé</text>
</g>
<g font-size="2.8">
<text x="24.1" y="16.8">REV.</text>
<text x="78.4" y="16.8">DESCRIPTION</text>
<text x="103.6" y="12.9">REVISIONS</text>
<text x="150.7" y="16.8">DATE</text>
<text x="178.3" y="16.8">APPROUVE</text>
</g>
<g font-size="2.5">
<text x="47.7" y="248.6">Matériaux</text>
<text x="47.2" y="259.2">Traitement</text>
<text x="189.9" y="259.2">feuille</text>
<text x="84.8" y="269.7">Désignation</text>
<text x="156.6" y="269.7">No dessin</text>
<text x="188.5" y="269.7">Révision</text>
<text x="19.7" y="283.4">© Ce dessin reste notre propriété et il ne peut être copié, reproduit, communiqué à des tiers ou mis à leur disposition sans notre autorisation écrite.</text>
<text x="20" y="288">Ass_Tensioner-M. Laoun-jeudi, 4 juin 2026 17:27:52</text>
</g>
</svg>
